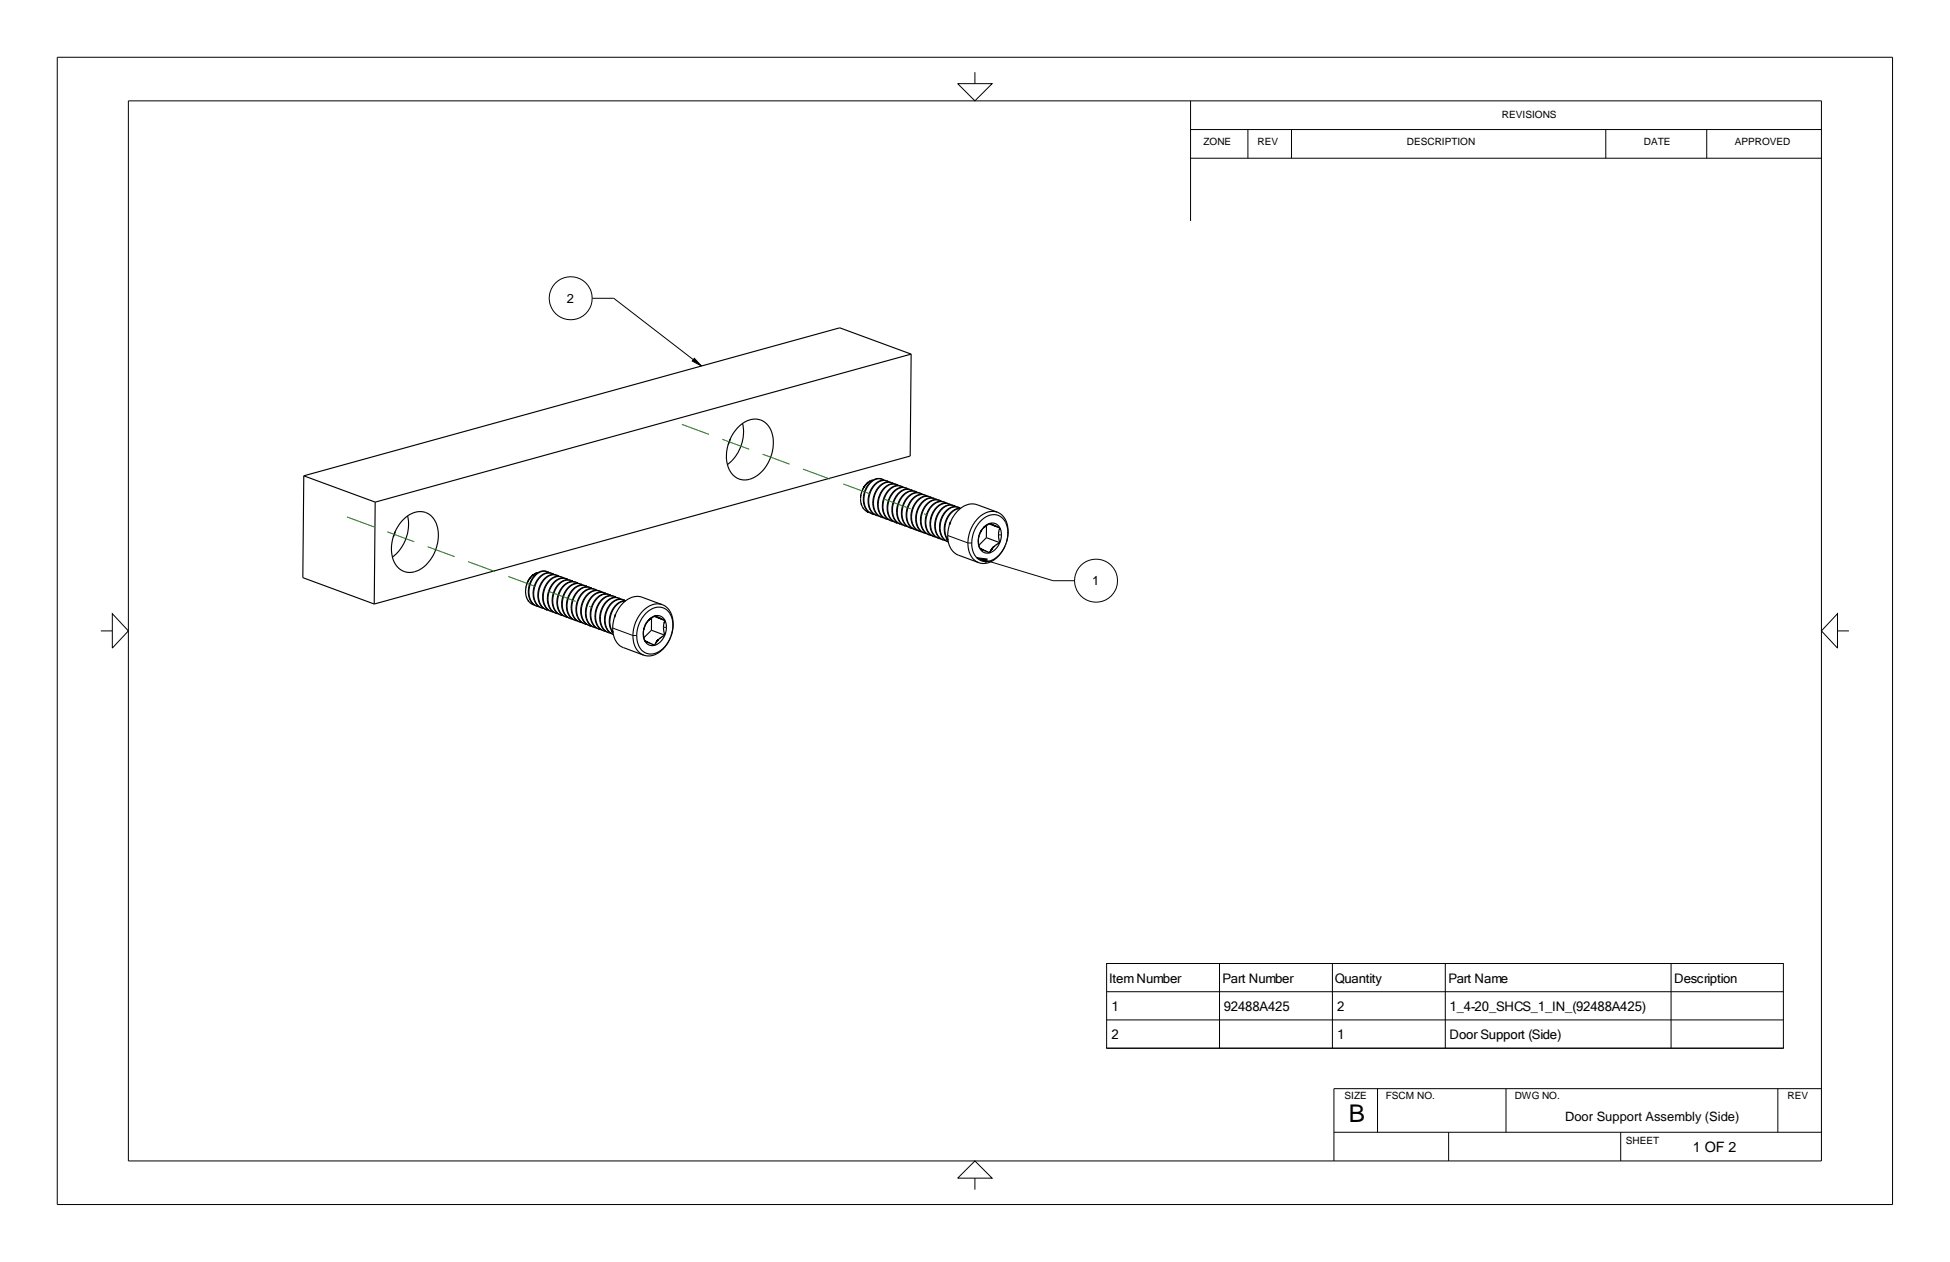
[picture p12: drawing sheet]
<svg xmlns="http://www.w3.org/2000/svg" width="432mm" height="279mm" viewBox="0 0 432 279" stroke-linecap="round" stroke-linejoin="round" font-family="sans-serif">
<g fill="none" stroke="#000" stroke-width=".22">
<path d="M12.7 12.7h406.4v254h-406.4zM212.1 18.5h7.6l-3.8 3.8zM215.9 16v2.5M28.4 22.3h374.9v234.7h-374.9zM263.6 28.7h139.7M263.6 35h139.7M263.6 22.3v26.6M276.3 28.7v6.3M286 28.7v6.3M355.6 28.7v6.3M377.9 28.7v6.3M131.1 66h4.8l17.6 13.6"/>
<path d="M153.8 79.3l1.5 1.7-2-1.1zM191.2 110.7l.1 .1M192.2 111.1h.2M193.3 111.5h.1M194.3 111.9h.2M195.4 112.3h.1M196.4 112.6l.2 .1M197.5 113.1h.1M198.5 113.4l.2 .1M199.6 113.8l.1 .1M200.7 114.2l.1 .1M201.7 114.6h.1"/>
<path d="M202.8 115h.1M203.8 115.4h.2M204.9 115.8h.1M205.9 116.2h.2M207 116.5l.1 .1M208 116.9l.2 .1M209.1 117.3l.1 .1M209.8 118.6l4.5 1.6h.9M221.1 118.4h.6M223.2 117.8v.2M22.3 139.7h2.6M24.9 135.9l3.5 3.8-3.5 3.8z"/>
<path d="M117 131.2h.1M118 131.6h.2M119.1 132h.1M120.2 132.4h.1M121.2 132.7l.1 .1M122.3 133.1l.1 .1M123.3 133.5l.1 .1M124.4 133.9l.1 .1M125.4 134.3h.2M126.5 134.7h.1M127.5 135.1h.2M128.6 135.5h.1"/>
<path d="M129.6 135.8l.2 .1M130.7 136.2l.1 .1M131.8 136.6l.1 .1M132.8 137l.1 .1M133.9 137.4l.1 .1M134.9 137.8l.1 .1M135.7 139l4.4 1.7h.9M146.9 138.9h.7M149.1 138.2l-.1 .3M216.3 123.5l2.3 .3-.2 .7zM218.5 124.1l14.7 4.5h4.8M406.9 135.9v7.6l-3.6-3.8z"/>
<path d="M406.9 139.7h2.5M245 213.3h149.9v18.8h-149.9zM245 219.6h149.9M270 213.3v18.8M295 213.3v18.8M320 213.3v18.8M370 213.3v18.8M245 225.8h149.9M245 232.1h149.9M215.9 257l3.8 3.8h-7.6zM295.4 250.7h107.9M305 241v9.7"/>
<path d="M320.8 250.7v6.3M333.5 241v9.7M358.9 250.7v6.3M393.7 241v9.7M403.3 241h-107.9v16M215.9 260.8v2.6"/>
<circle cx="126.4" cy="66" r="4.8"/>
<circle cx="242.7" cy="128.6" r="4.8"/>
</g>
<g fill="none" stroke="#000" stroke-width=".25">
<path d="M201.8 78.4l-15.9-5.8-118.6 32.7M201.8 78.4l-.3 22.6-118.6 32.7M201.8 78.4l-118.7 32.8M161.7 97.2l-.5 1.2M163.3 94.8a4.5 4.5 0 0 1 6.1-1.3 6.8 6.8 0 0 1 1.3 7.6 7 7 0 0 1-5.3 5.1h-1.1a3.9 3.9 0 0 1-3.2-3.3 9.2 9.2 0 0 1 2.2-8.1zM164.4 93.7a9.1 9.1 0 0 1-3.3 9.1M67.3 105.3l15.8 5.9M67.3 105.3l-.2 22.6 15.8 5.8M83.1 111.2l-.2 22.5M87.5 117.7l-.4 1.2M89.1 115.3a4.6 4.6 0 0 1 6.1-1.3 6.8 6.8 0 0 1 1.3 7.6 7 7 0 0 1-5.2 5.1h-1.2a4.1 4.1 0 0 1-3.3-3.8 9.4 9.4 0 0 1 2.3-7.6zM90.3 114.2a9.2 9.2 0 0 1-3.4 9.1"/>
<path d="M193.1 113.7l.5 .2M193.3 106.3l-.9 .4-.8 .7-.6 1-.4 1.5v1.3l.3 1 .7 .8 .9 .4M194 114.1h.1M194.1 114.1l.5 .1M195.2 114.5l.5 .1M195.3 106.1l-1-.2-1.3 .6-.9 1-.7 1.4-.2 1.3 .2 1.8 .6 1 1.1 .7M195.3 106.1l-1-.1-1.2 .6-1.1 1.3-.5 1.2-.2 1.8 .2 1.2 .6 1 1 .6M195.3 106.1l.4 .2M195.4 112.3l.1 .9 .4 1 .7 .8 .7 .3M196.1 109.4l-.6 1.4-.1 1.5M196.2 114.9l.5 .1M196.4 106.5l-1.2-.1-1 .6-.9 .9-.7 1.6-.2 1.8 .2 1.1 .7 1.1 .8 .6"/>
<path d="M196.4 106.5l-1.1-.2-1.1 .5-1.1 1.2-.6 1.3-.3 1.6 .2 1.4 .7 1.2 .9 .6M196.4 106.5l.4 .2M197.3 115.3l.5 .1M197.4 106.9l-1-.2-1.2 .5-1.1 1.3-.7 1.5-.1 1.5 .2 1.4 .9 1.2 .8 .4M197.8 107.1l-.5-.3h-.8l-.9 .3-1.2 1.2-.7 1.4-.3 1.2 .2 1.8 .7 1.2 .9 .6M198.4 115.7l.4 .1M198.5 107.3l-1.2-.2-1.1 .5-1 1.2-.7 1.4-.2 1.8 .3 1.2 .6 1 1 .7M198.5 107.3l-1.3-.1-1.2 .8-.8 .9-.6 1.5-.1 1.5 .3 1.5 .5 .9 .9 .6M198.5 107.3l.4 .2M199.4 107.6l-.8-.1-1 .3-.8 .6-.7 1M199.4 107.6h.1M199.4 116.1l.5 .1"/>
<path d="M199.5 107.6h-1.1l-1 .5-1.1 1.2-.6 1.3-.2 1.8 .3 1.3 .6 1 .9 .6M199.5 107.6l.5 .3M200.5 116.5l.4 .1M200.6 108l.4 .3M200.6 108l-1.2-.1-1.1 .6-.9 .9-.8 1.6-.2 1.8 .3 1.1 .6 1.1 1.1 .7M200.6 108h-1.1l-1.1 .5-1.1 1.3-.5 1.3-.2 1.7 .2 1.2 .6 1 1 .7M201.5 116.8l.5 .2M201.6 108.4l-1-.1-1.1 .4-1.2 1.3-.6 1.5-.2 1.8 .3 1.2 .7 1 .9 .6M201.6 108.4h-1l-1.1 .5-1.1 1.2-.6 1.4-.2 1.8 .2 1 .7 1.2 .9 .6M201.6 108.4l.5 .2M202.6 117.2l.5 .1M202.7 108.8l-.6-.2-.7 .1-1.1 .6-1 1.1-.6 1.5-.2 1.5 .3 1.4 .8 1.1 .9 .6"/>
<path d="M202.7 108.8l-1-.1-1.3 .6-.8 1-.7 1.6-.2 1.8 .2 1 .7 1.3 .9 .5M202.7 108.8l.4 .3M203.1 109.1l.6 .1M203.1 109.1l-1 .1-1.1 .8-.8 1.2-.5 1.3-.1 1.4 .3 1.3 .6 1 1 .6M203.6 117.6l.5 .1M203.7 109.2h-1.1l-1.3 .7-.9 1.2-.5 1.3-.2 1.4 .3 1.3 .6 1.1 .9 .6M203.7 109.2l.5 .2M204.2 111.1l.5-.4 .9-.4 .8-.1 .5 .2-1.1-.1-1.1 .5-.9 1.2-.7 1.4-.2 1.8 .2 1.1 .7 1.1 .9 .6-.7-.3-.6-.6-.4-.9-.2-1 .2-2 .6-1.3zM204.7 118l.5 .1M204.8 109.6l-1.1-.1-1.2 .5-1.1 1.3-.5 1.3-.2 1.7 .2 1.2 .5 1 1.2 .7M204.8 109.6l-1.1-.1-1 .5-1.1 1.3-.6 1.3-.2 1.7 .3 1.4 .6 1 .9 .5M204.8 109.6l.4 .2"/>
<path d="M205.7 118.4l.5 .1M205.8 110l-1-.2-1.3 .6-1 1.2-.6 1.4-.2 1.8 .2 1 .6 1.1 1.1 .7M205.8 110l-1.1-.1-1 .6-1.1 1.3-.6 1.2-.2 1.8 .3 1.2 .6 1 .9 .6M205.8 110l.5 .2M206.8 118.8l.5 .1M206.9 110.4l.4 .2M207.8 119.2l.5 .1M208 110.8l-1.1-.1-1.2 .6-.8 .9-.8 1.7-.1 1.8 .2 1 .5 1 1 .7M208 110.8l-1.2-.2-1.2 .7-1.1 1.3-.5 1.3-.2 1.5 .3 1.4 .7 1.1 .9 .5M208 110.8l.4 .2M208.9 119.6l.5 .1M209 111.1l-1.2-.1-1.3 .7-.8 1.1-.6 1.3-.2 1.7 .2 1.3 .7 1.1 1 .6"/>
<path d="M209 111.1l.4 .3M209 111.1h-1l-1 .4-1 1-.8 1.6-.2 1.7 .2 1.3 .7 1.1 .9 .6M210 120h.1M210.1 111.5h-1.2l-.9 .5-1.2 1.2-.5 1.3-.2 1.7 .2 1.4 .7 1 .8 .6M210.1 111.5l.4 .3M210.1 111.5l-1.1-.1-1.2 .6-1.1 1.3-.6 1.2-.2 1.8 .3 1.2 .6 1 1 .7M210.2 116.2l-.4 2.5 .5 2.2a3.5 3.5 0 0 0 1.9 2l4.5 1.7M210.5 115.5l-.3 .7zM211.1 111.9h-1.1l-1.1 .5-1.1 1.3-.5 1.4-.2 1.6 .2 1.2 .6 1 1 .7M211.1 111.9l.5 .3M211.1 111.9l-1-.1-1.3 .6-1 1.2-.6 1.3-.2 1.8 .2 1.1 .7 1.1 1 .7M212.2 112.3h-1.3l-.9 .5-1.1 1.3-.5 1.3-.2 1.8 .2 1.1 .7 1.1 .9 .6"/>
<path d="M212.2 112.3l-1-.1-1.2 .4-1 1.1-.8 1.7-.2 1.8 .4 1.3 .7 1 .9 .5M212.2 112.3l.4 .2M212.6 112.6l-.8 .2-.8 .4-.9 1-.5 1.1-.3 1.1-.1 1.2 .2 1 .5 .9M212.7 112.5v.1M212.7 112.5l-.9 .1-1 .6-.9 1-.5 1.1-.3 1.3v1.2l.3 1 .5 .8M216.8 118.5l-.2 1.3 .3 1.6M217 118.1l-.4 1.8 .3 1.5M217.8 116.8l.6-.6 .8-.3-1.2 .7-.6 .7-.4 .8zM218.4 119l-1.6 1.7M218.4 116.3v2.7l3 1.1M219 116l2.4 .9M219.2 115.9l.7-.1 .6 .2 .9 .9"/>
<path d="M219.2 115.9l2.2 1M220.9 113.4a4.8 4.8 0 0 1 2.3 5.3l-.4 1.4M220.9 113.4a4.9 4.9 0 0 0-5.6 3 6.4 6.4 0 0 0 .2 7.4l1.2 .8M220.9 113.4l-4.5-1.7a4.7 4.7 0 0 0-5.3 2.7l-.6 1.1M221.4 116.9l.3 .7v1.1l-.3 1.4M221.4 116.9l-.3 1.1 .3 2.1M118.9 134.2l.5 .1M119.1 126.8l-.7 .3-1 .8-.7 1.2-.3 1.2v1.1l.4 1.3 .7 .8 .8 .4M120 134.6l.4 .1M120.9 134.9l.1 .1M121 135l.5 .1M121.1 126.6l-1.1-.1-1.1 .6-.9 1-.7 1.4-.2 1.5 .2 1.4 .6 1.1 1 .7"/>
<path d="M121.1 126.6l.5 .2M121.1 126.6l-1.1-.2-1 .5-1.2 1.2-.6 1.4-.2 1.7 .3 1.4 .8 1.2 .8 .4M121.6 128.5l.6-.5 .8-.4h.7l.6 .1h-1l-1.2 .5-1 1.2-.6 1.4-.2 1.7 .2 1.3 .6 .9 1 .7-.8-.4-.6-.7-.4-.9-.1-.9v-1.1l.3-1.1 .6-1.1zM122.1 135.4l.5 .1M122.2 127l-1.1-.1-1.3 .7-.8 1.1-.7 1.4-.1 1.6 .2 1.1 .6 1.2 1 .6M122.2 127l.4 .2M122.2 127l-1.2-.2-1.3 .7-.9 1.1-.6 1.5-.2 1.6 .3 1.2 .6 1 1.1 .7M123.1 135.8l.5 .1M123.2 127.3l-1.1-.1-1 .5-1 1-.7 1.4-.3 1.3 .2 1.7 .6 1.2 1 .6M123.2 127.3h-1l-1.1 .5-1.1 1.2-.6 1.3-.2 1.8 .3 1.3 .5 .9 1 .7M123.2 127.3l.5 .3M124.2 136.1l.5 .2"/>
<path d="M124.3 127.7l.4 .3M125.2 136.5l.5 .2M125.3 128.1l.5 .3M125.3 128.1h-1.1l-1 .5-1 1-.7 1.6-.2 1.8 .3 1 .6 1.2 .9 .6M125.3 128.1l-1-.1-1.3 .5-1 1.2-.6 1.3-.2 1.5 .2 1.4 .7 1.2 1 .7M126.3 128.5l-1.3-.1-1.1 .7-.9 1.1-.6 1.4-.1 1.6 .3 1.4 .7 1.1 .9 .4M126.3 128.5h.1M126.3 136.9l.5 .2M126.4 128.5h-1.1l-1.2 .6-.8 .9-.7 1.6-.2 1.4 .2 1.4 .6 1.1 1 .6M126.4 128.5l.4 .3M127.3 137.3l.5 .1M127.4 128.9l-1-.1-1.2 .5-1.1 1.2-.6 1.3-.2 1.8 .3 1.3 .5 .9 1.1 .7"/>
<path d="M127.4 128.9l-1.1-.1-1.1 .6-.9 1.1-.7 1.6-.2 1.5 .2 1.1 .7 1.2 .9 .6M127.4 128.9l.5 .2M127.8 137.4h.1M128.4 137.7l.5 .1M128.5 129.3l.4 .2M128.5 129.3l-1.1-.1-1.2 .5-1.1 1.3-.5 1.3-.2 1.7 .2 1.2 .6 1 1.1 .7M128.5 129.3l-1.1-.1-1 .5-1.1 1.2-.6 1.4-.2 1.7 .3 1.3 .5 .9 1 .7M129.5 138.1l.4 .1M129.6 129.7l-1.1-.2-1.2 .5-.9 .9-.7 1.6-.3 1.2 .2 1.9 .6 1 1.1 .7M129.6 129.7l-1.1-.1-1.1 .6-1.1 1.2-.5 1.3-.2 1.8 .2 1.2 .6 1 .9 .6M129.6 129.7l.4 .2M130.5 138.5l.5 .1"/>
<path d="M130.6 130.1l-1.2-.1-1 .6-.8 .9-.8 1.6-.2 1.8 .2 1.1 .5 .9 1.1 .8M130.6 130.1l-1.1-.2-1.2 .6-.9 1-.7 1.4-.2 1.5 .2 1.5 .7 1.3 1 .5M130.6 130.1l.4 .2M131.6 138.9l.4 .1M131.7 130.5l-1.1-.2-1.2 .5-1 1.2-.7 1.6-.2 1.5 .3 1.4 .8 1.1 .9 .5M131.7 130.5l-1.2-.1-1.1 .6-.8 1-.8 1.6-.1 1.4 .2 1.3 .6 1.1 1 .7M131.7 130.5l.4 .2M132.6 139.3l.5 .1M132.7 130.9l-1.1-.1-1.1 .6-1 1.1-.6 1.3-.2 1.3 .2 1.4 .7 1.4 .9 .6M132.7 130.9l-1-.2-1.2 .5-1.1 1.3-.6 1.3-.2 1.8 .3 1.3 .6 1 1 .6M132.7 130.9l.5 .2M132.8 139.1l.9 .6"/>
<path d="M133.7 139.7l.5 .1M133.8 131.2l-1.3-.1-1.1 .6-1 1.3-.6 1.2-.2 1.8 .3 1.2 .6 1 1.1 .7M133.8 131.2l.4 .3M133.8 131.2h-1.1l-1 .5-1.1 1.1-.6 1.4-.2 1.8 .2 1.2 .5 1 1.1 .7M134.8 131.6h-1.1l-1 .5-1.1 1.2-.6 1.4-.2 1.7 .3 1.2 .6 1 .9 .7M134.8 131.6l-1.1-.1-1.2 .6-.8 .8-.8 1.7-.2 1.8 .2 1.1 .7 1.1 1 .7M134.8 131.6l.5 .3M135.9 132l-1.2-.1-1.2 .6-.8 1-.8 1.6-.2 1.4 .3 1.3 .5 1.1 1.2 .8M135.9 132l-.9-.1-1 .4-.8 .7-.8 1.2-.4 1.2-.1 1.5 .3 1.4 .6 .8M135.9 132l.4 .2M136.1 136.7l-.4 1.5v1.4l.5 1.9a3.3 3.3 0 0 0 1.9 1.9l4.4 1.7M136.3 136h.1"/>
<path d="M136.3 136l-.2 .7M136.9 132.4l-1-.1-1.2 .6-.9 1-.6 1.4-.3 1.2 .2 1.8 .6 1.1 1 .6M136.9 132.4l.5 .2M136.9 132.4l-1.1-.1-1 .4-1.2 1.2-.6 1.6-.2 1.5 .3 1.4 .8 1.2 .8 .4M138 132.8h.1M138 132.8l-1-.1-1.3 .6-.8 1-.7 1.4-.2 1.4 .1 1.4 .7 1.2 1 .7M138 132.8l-.9-.2-1.3 .6-1.2 1.2-.5 1.3-.2 1.8 .2 1.3 .7 1 1 .6M138 132.8l.4 .2M138.5 133.1l-1.1 .2-.8 .6-.7 .9-.5 1-.4 2.1 .2 1.1 .5 1M138.5 133l-.9 .1-.9 .5-.8 .9-.6 1.2-.3 1-.1 1.5 .2 .9 .6 1M142.6 139l-.1 1.5 .3 1.4M142.6 139l-.2 1.6 .4 1.3"/>
<path d="M142.8 138.6l-.2 .4M144.3 139.5l2.9 1.1M144.3 139.5l-1.7 1.7M144.3 136.8v2.7M144.8 136.5l2.4 .9M146.7 133.9a4.7 4.7 0 0 1 2.3 5.2l-.3 1.5M146.7 133.9a4.7 4.7 0 0 0-5.3 2.7l-1 2.1-.3 2M146.7 133.9l-4.5-1.7a4.8 4.8 0 0 0-5.4 2.9l-.5 .9M147.2 137.4l.3 .6 .1 1.1-.4 1.5M147.2 137.4l-.3 1.3 .3 1.9M147.2 137.4l-2.3-1-.7 .4-.7 .6-.7 1.2M147.2 137.4l-.5-.7-.5-.3h-1.2l-1.2 .7-.7 .8-.3 .7"/>
<path d="M216.9 121.4l2.2 1-.6 .1-.7-.2zM219.8 121.3l1.6-1.2-1 1.5-1.3 .8zM222.6 120.8a5.4 5.4 0 0 1-5.5 3.9l-.4-.1M222.6 120.8h.1M222.8 120.1l-.2 .7M222.8 120.1l.4-1.5a4.7 4.7 0 0 0-2-4.4 4.3 4.3 0 0 0-5.1 2.5 5.9 5.9 0 0 0 .2 6.8 3.3 3.3 0 0 0 4.8-.5l.8-.9 .7-1.3M134.7 140l.5 .2M135.8 140.4h.1M140.1 140.7l.1 1a4 4 0 0 0 2.3 3.4M147.2 140.6l-1.4 1-.8 1.3-2.2-1M147.2 140.6l-.8 1.3-.5 .5-.8 .4-.9 .1-.5-.1-.6-.4-.3-.5M148.4 141.2a5.5 5.5 0 0 1-5.4 4l-.5-.1"/>
<path d="M148.7 140.6l-.3 .6M148.7 140.6l.3-1.5a4.8 4.8 0 0 0-1.7-4.3 3.7 3.7 0 0 0-4.8 1.6 6.1 6.1 0 0 0-.3 7.6 3.3 3.3 0 0 0 4.8-.6l.9-1.1 .5-1.1"/>
</g>
<path d="M151 94l54.5 20.1M76.8 114.4l54.5 20.1" fill="none" stroke="#158010" stroke-width=".22" stroke-dasharray="6.3 3.2" stroke-linecap="butt"/>
<g fill="#000">
<path d="M153.8 79.4l-.5 .5 2 1.1z" fill-rule="evenodd"/>
<path d="M216.3 123.5l2.3 .3-.2 .7z" fill-rule="evenodd"/>
</g>
<text font-size="5.4" x="298.7" y="248.4">B</text>
<text font-size="3.2" x="374.8" y="255.1">1 OF 2</text>
<g font-size="2.9">
<text x="125.5" y="67">2</text>
<text x="241.9" y="129.5">1</text>
<text x="245.6" y="217.6">Item Number</text>
<text x="270.7" y="217.6">Part Number</text>
<text x="295.6" y="217.6">Quantity</text>
<text x="320.7" y="217.6">Part Name</text>
<text x="370.7" y="217.6">Description</text>
<text x="246.1" y="223.9">1</text>
<text x="271" y="223.9">92488A425</text>
<text x="296.1" y="223.9">2</text>
<text x="321" y="223.9">1_4-20_SHCS_1_IN_(92488A425)</text>
<text x="246.1" y="230">2</text>
<text x="296.1" y="230">1</text>
<text x="321" y="230">Door Support (Side)</text>
</g>
<text font-size="2.8" x="346.6" y="248.1">Door Support Assembly (Side)</text>
<g font-size="2.2">
<text x="332.6" y="26">REVISIONS</text>
<text x="266.5" y="32.2">ZONE</text>
<text x="278.5" y="32.2">REV</text>
<text x="311.6" y="32.2">DESCRIPTION</text>
<text x="364" y="32.2">DATE</text>
<text x="384.2" y="32.2">APPROVED</text>
<text x="297.7" y="243.4">SIZE</text>
<text x="306.9" y="243.4">FSCM NO.</text>
<text x="335.4" y="243.4">DWG NO.</text>
<text x="395.8" y="243.4">REV</text>
<text x="360" y="253.2">SHEET</text>
</g>
</svg>
